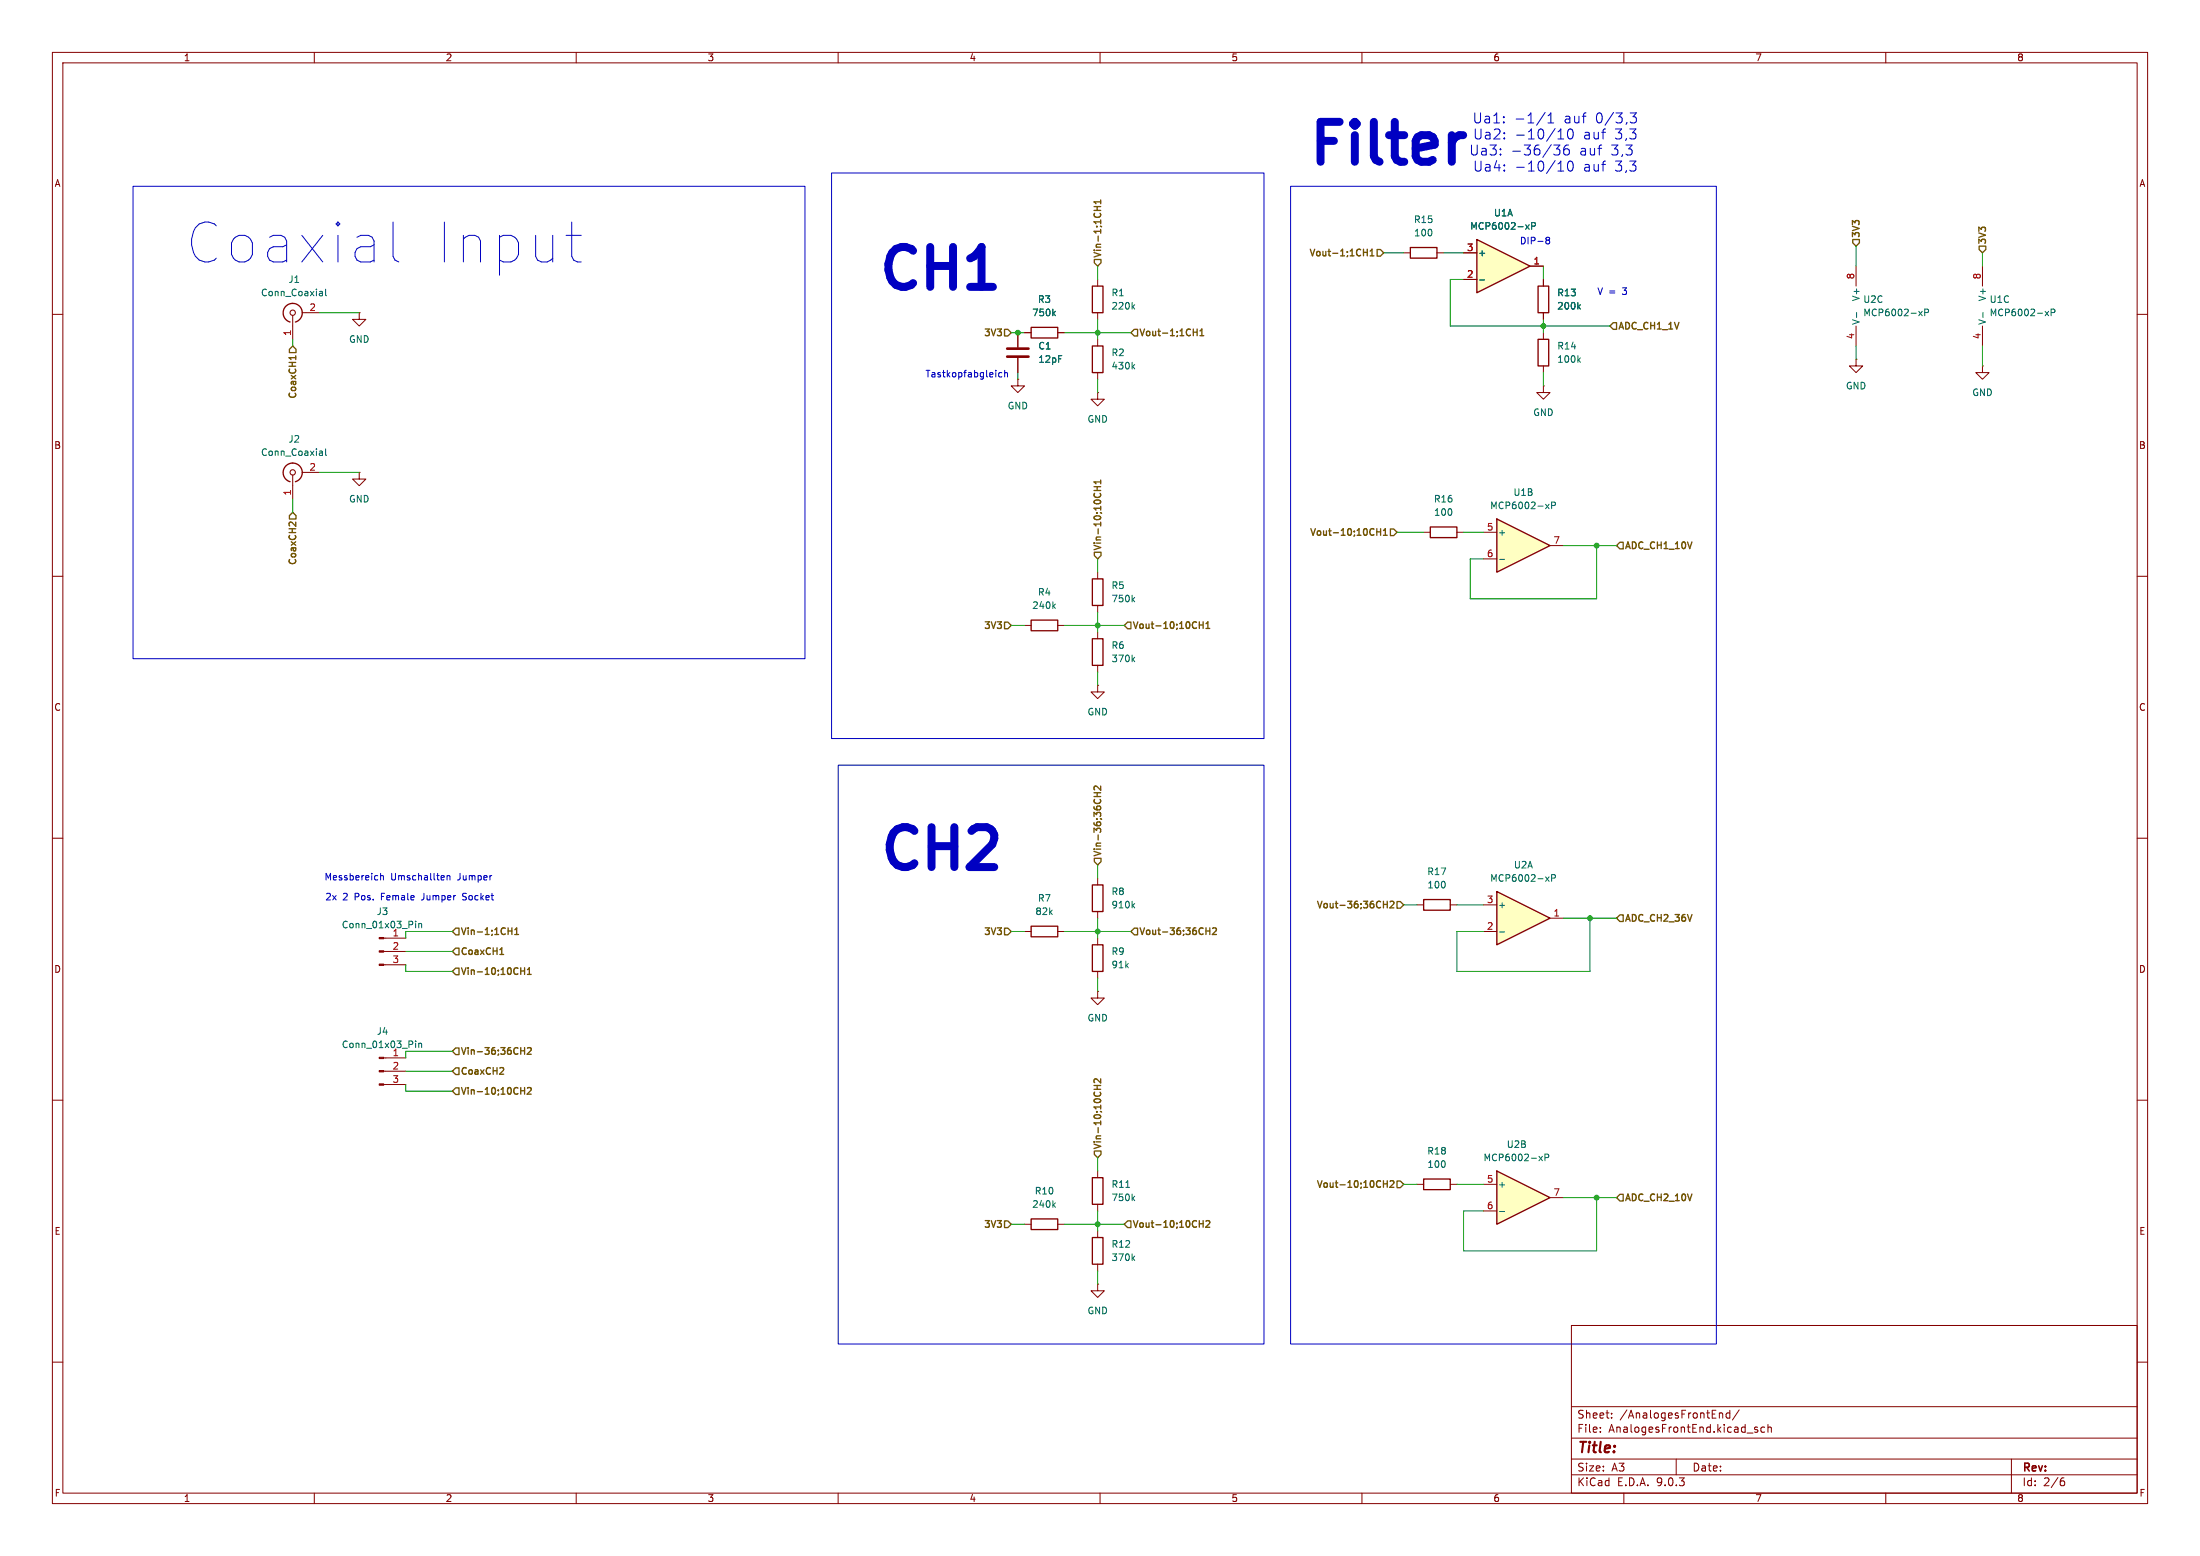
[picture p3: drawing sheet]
<svg xmlns="http://www.w3.org/2000/svg" width="420mm" height="297mm" viewBox="0 0 420 297" stroke-linecap="round" stroke-linejoin="round" font-family="sans-serif">
<g fill="none" stroke="#840000" stroke-width=".19">
<path d="M10 10h400v277h-400zM12 12h396v273h-396zM60 10v2M110 10v2M160 10v2M210 10v2M260 10v2M310 10v2M360 10v2M354.3 50.8v3.8M10 60h2M354.3 62.2v3.8"/>
<path d="M408 60h2M10 110h2M408 110h2M10 160h2M408 160h2M209.5 179.1v1.2M209.5 185.4v1.3M10 210h2M408 210h2M195.6 233.7h1.2M201.9 233.7h1.3M209.5 245.1v1.3h1.3l-1.3 1.2-1.2-1.2h1.2"/>
<path d="M209.5 245.1h.1M300 253h108v32h-108zM10 260h2M300 278.5h108M300 274.5h108M300 268.5h108M305.5 273.2v.2M305.5 272.5v.1M307.7 270.5v.2M307.7 269.8v.1M320 278.5v3M328.4 269.7h.3l.2 .2v.8"/>
<path d="M330.2 269.8l-.4-.1-.3 .3 .2 .6h.5M330.2 269.2v1.5M332 269.1l-1.3 1.9M335.5 272.5l-.3-.1-.3 .2 .1 .2 .5 .2v.3h-.6M336.9 272.5l-.5-.1-.2 .3 .1 .6h.6M337.5 272.5l.2-.1 .4 .1 .1 .9M337.5 271.9v1.5M384 278.5v6.5M408 260h2M60 285v2M110 285v2M160 285v2"/>
<path d="M210 285v2M260 285v2M300 281.5h108M310 285v2M360 285v2M393.6 282.7h.4l.2 .2-.1 .5-.5 .2M394 282.1l-.4 .1"/>
</g>
<path d="M208.5 180.3h2.1v5.1h-2.1zM196.8 232.7h5.1v2h-5.1z" fill="none" stroke="#840000" stroke-width=".25"/>
<path d="M354.4 59.6v1M366.3 59.4l.7 .9M367 59.4l-.7 .9M367.4 59.7l.6-.1 .2-.2-.1-.3-.7-.1v1.3M201.1 230l.4 .4M201.5 229.6l-.5 .5" fill="none" stroke="#006464" stroke-width=".19"/>
<path d="M285.7 223.5l10.2 5.1-10.2 5.1z" fill="#ffffc2"/>
<path d="M293.6 54.6h2.1v5.1h-2.1zM293.6 64.8h2.1v5.1h-2.1zM208.5 168.9h2.1v5.1h-2.1zM208.5 224.8h2.1v5.1h-2.1zM271.8 225h5.1v2.1h-5.1zM285.7 223.5l10.2 5.1-10.2 5.1z" fill="none" stroke="#840000" stroke-width=".25"/>
<g fill="none" stroke="#840000" stroke-width=".19">
<path d="M294.6 53.3v1.3M294.6 59.7v1.3M294.6 73.7v1.2h1.3l-1.3 1.3-1.2-1.3h1.2M294.6 73.7h.1M294.6 63.5v1.3M294.6 69.9v1.2M354.3 68.6v1.3h1.3l-1.3 1.2-1.2-1.2h1.2M354.3 68.6h.1M73.3 179.1h4.2M209.5 167.6v1.3M209.5 174v1.3M73.3 181.6h4.2"/>
<path d="M73.3 184.2h4.2M209.5 223.5v1.3M209.5 229.9v1.2M270.5 226.1h1.3M276.9 226.1h1.2M283.2 226.1h2.5M283.2 231.1h2.5M295.9 228.6h2.5"/>
</g>
<g fill="none" stroke="#006464" stroke-width=".19">
<path d="M301.3 58.5l.4 .5M301.7 58.2l-.5 .4M301.3 68.7l.4 .5M301.7 68.3l-.5 .5M79.3 175.8v.2M79.3 176.3v.8M79.9 176.3v.8M79.9 176.4l.2-.1h.3l.1 .8M216.3 172.8l.3 .5M216.6 172.5l-.5 .4M214.9 226.6h.7M216.3 228.7l.3 .5"/>
<path d="M216.6 228.3l-.5 .5M286.3 231.2h.9M293.8 220.7l.7 .9M294.5 220.7l-.7 .9M294.9 221l.6-.1 .2-.2-.1-.3-.7-.1v1.3"/>
</g>
<g fill="#840000" stroke="#840000" stroke-width=".19">
<path d="M72.4 178.9h.9v.3h-.9z"/>
<path d="M72.4 181.5h.9v.2h-.9z"/>
<path d="M72.4 184h.9v.3h-.9z"/>
</g>
<path d="M281.9 45.7l10.2 5.1-10.2 5.1z" fill="#ffffc2"/>
<path d="M281.9 45.7l10.2 5.1-10.2 5.1z" fill="none" stroke="#840000" stroke-width=".25"/>
<path d="M279.4 48.3h2.5M279.4 53.3h2.5M292.1 50.8h2.5M73.3 201.9h4.2M73.3 204.5h4.2M73.3 207h4.2" fill="none" stroke="#840000" stroke-width=".19"/>
<path d="M282.5 53.4h.9M291.3 42.9l.6 .9M291.9 42.9l-.6 .9M292.4 43.2l.6-.1 .1-.2v-.3l-.7-.1v1.3M79.3 198.7v.1M79.3 199.1v.9M79.9 199.1v.9M79.9 199.2l.2-.1 .3 .1 .1 .8" fill="none" stroke="#006464" stroke-width=".19"/>
<g fill="#840000" stroke="#840000" stroke-width=".19">
<path d="M72.4 201.8h.9v.3h-.9z"/>
<path d="M72.4 204.3h.9v.3h-.9z"/>
<path d="M72.4 206.9h.9v.2h-.9z"/>
</g>
<path d="M285.7 170.2l10.2 5.1-10.2 5z" fill="#ffffc2"/>
<path d="M271.8 171.7h5.1v2h-5.1zM285.7 170.2l10.2 5.1-10.2 5z" fill="none" stroke="#840000" stroke-width=".25"/>
<path d="M270.5 172.7h1.3M276.9 172.7h1.2M283.2 172.7h2.5M283.2 177.8h2.5M295.9 175.3h2.5" fill="none" stroke="#840000" stroke-width=".19"/>
<path d="M286.3 177.9h.9M295.1 167.4l.6 .8M295.7 167.4l-.6 .8M296.2 167.6h.6l.1-.2v-.3l-.7-.2v1.3" fill="none" stroke="#006464" stroke-width=".19"/>
<path d="M285.7 99.1l10.2 5-10.2 5.1z" fill="#ffffc2"/>
<g fill="none" stroke="#840000" stroke-width=".25">
<path d="M208.5 54.6h2.1v5.1h-2.1zM269.2 47.2h5.1v2.1h-5.1zM56.4 61.5a1.81 1.81 0 0 0 1-2.8 1.81 1.81 0 0 0-3 0 1.81 1.81 0 0 0 1 2.8M196.8 62.5h5.1v2h-5.1zM208.5 66h2.1v5.1h-2.1zM56.4 91.9a1.81 1.81 0 0 0 1-2.7 1.81 1.81 0 0 0-3 0 1.81 1.81 0 0 0 1 2.7M285.7 99.1l10.2 5-10.2 5.1zM196.8 118.4h5.1v2h-5.1zM208.5 110.5h2.1v5.1h-2.1zM273 100.6h5.1v2h-5.1zM208.5 121.9h2.1v5.1h-2.1zM196.8 176.8h5.1v2h-5.1z"/>
<path d="M208.5 236.2h2.1v5.1h-2.1z"/>
</g>
<g fill="none" stroke="#840000" stroke-width=".19">
<path d="M57.7 59.7h3.3M68.6 59.7v1.3h1.2l-1.2 1.2-1.3-1.2h1.3M68.6 59.7h.1M209.5 53.3v1.3M209.5 59.7v1.3M268 48.3h1.2M274.3 48.3h1.3M279.4 48.3h2.5M279.4 53.3h2.5M292.1 50.8h2.5M294.6 53.3v1.3M294.6 59.7v1.3"/>
<path d="M378.5 50.8v3.8M55.9 60.2v4.6M194.3 72.4v1.3h1.3l-1.3 1.2-1.3-1.2h1.3M194.3 72.4h.1M194.3 63.5v2.8M194.3 68.3v2.8M195.6 63.5h1.2M201.9 63.5h1.3M209.5 74.9v1.3h1.3l-1.3 1.3-1.2-1.3h1.2M209.5 74.9h.1M209.5 64.8v1.2M209.5 71.1v1.3"/>
<path d="M378.5 69.9v1.2h1.2l-1.2 1.3-1.3-1.3h1.3M378.5 69.9h.1M378.5 62.2v3.8M55.9 90.7v4.6M57.7 90.2h3.3M68.6 90.2v1.2h1.2l-1.2 1.3-1.3-1.3h1.3M68.6 90.2h.1M195.6 119.4h1.2M201.9 119.4h1.3M209.5 109.2v1.3M209.5 115.6v1.2M271.8 101.6h1.2"/>
<path d="M278.1 101.6h1.3M283.2 101.6h2.5M283.2 106.7h2.5M295.9 104.1h2.5M209.5 130.8v1.3h1.3l-1.3 1.3-1.2-1.3h1.2M209.5 130.8h.1M209.5 120.7v1.2M209.5 127v1.3M195.6 177.8h1.2M201.9 177.8h1.3M209.5 189.2v1.3h1.3l-1.3 1.3-1.2-1.3h1.2M209.5 189.2h.1"/>
<path d="M209.5 234.9v1.3M209.5 241.3v1.3"/>
</g>
<g fill="none" stroke="#006464" stroke-width=".19">
<path d="M61.1 55.6l.5 .2v.7M61.6 56.4l-.5 .1M61.6 55.9l-.5 .1M62.2 55.2v1.1l.1 .2M201.1 59.8l.4 .5M201.5 59.4l-.5 .5M216.3 58.5l.3 .5M216.6 58.2l-.5 .4M282.5 53.4h.9M291.3 42.9l.6 .9M291.9 42.9l-.6 .9M292.4 43.2l.6-.1 .1-.2v-.3l-.7-.1v1.3"/>
<path d="M301.3 58.5l.4 .5M301.7 58.2l-.5 .4M378.6 59.6v1M390.4 59.4l.7 .9M391.1 59.4l-.7 .9M391.6 59.7l.6-.1 .1-.2-.1-.3-.6-.1v1.3M216.3 69.9l.3 .5M216.6 69.6l-.5 .5M61.1 86.1l.5 .2v.6M61.6 86.9h-.5M61.6 86.4l-.5 .1M62.2 85.7v1.1l.1 .1"/>
<path d="M295.1 96.3l.6 .8M295.7 96.3l-.6 .8M296.2 96.5l.6-.1 .1-.1v-.3l-.7-.2v1.3M201.1 115.7l.4 .4M201.5 115.3l-.5 .5M216.3 114.4l.3 .5M216.6 114l-.5 .5M286.3 106.8h.9M216.3 125.8l.3 .5M216.6 125.5l-.5 .4M216.6 239.8l-.5 .4M216.3 240.1l.3 .5"/>
</g>
<g fill="none" stroke="#840000" stroke-width=".2">
<circle cx="55.9" cy="59.7" r=".51"/>
<circle cx="55.9" cy="90.2" r=".51"/>
</g>
<path d="M192.3 66.5h4M192.3 68.1h4" fill="none" stroke="#840000" stroke-width=".51"/>
<g fill="none" stroke="#725600" stroke-width=".25">
<path d="M208.9 39.4h1.2M209.5 39.4v.8M210.1 38.2v.7M210.1 38.5h-1.2l.3 .4M208.9 49.5h1.3v.7l-.7 .6-.6-.6zM260.3 48.2h.7M261 47.6v1.2M261.6 48.8h.7M261.6 47.9l.3-.3v1.2M262.9 47.6h.6l.7 .7-.7 .6h-.6zM353.7 45.7h1.3v.7l-.7 .6-.6-.6zM377.8 47h1.3v.6l-.6 .7-.7-.7z"/>
<path d="M55.9 66l.6 .7v.6h-1.3v-.6zM56.5 67.9v.7M191.8 62.9h.6l.6 .6-.6 .6h-.6zM216.5 62.9h.7v1.2h-.7l-.6-.6zM227.8 63.4h.7M228.5 62.8v1.3M229.1 64.1h.7M229.1 63.2l.3-.4v1.3M308 61.6h.6v1.3h-.6l-.7-.7zM55.9 97.8l.6 .6v.7h-1.3v-.7zM56.5 99.7v.7l-.8-.7h-.3l-.2 .1M208.9 92.9h1.2"/>
<path d="M209.5 92.9v.7M210.1 91.6v.8M210.1 92h-1.2l.3 .4M191.8 118.7h.6l.6 .7-.6 .6h-.6zM208.9 105.4h1.3v.6l-.7 .7-.6-.7zM215.3 118.7h.6v1.3h-.6l-.7-.6zM229 119.3h.7M229.7 118.7v1.3M230.2 120h.8M230.2 119l.4-.3v1.3M262.8 100.9v1.3M262.8 101.5h.8"/>
<path d="M263.6 100.9v1.3M264.1 102.2h.7M264.1 101.3l.4-.4v1.3M265.4 101h.7l.6 .6-.6 .6h-.7zM309.2 103.5h.7v1.3h-.7l-.6-.7zM208.9 151.3h1.2M209.5 151.3v.7M210.1 150v.8l-.9-.8-.3 .3 .1 .5M87 177.2h.6v1.2h-.6l-.6-.6zM97 177.7h.7M97.7 177.1v1.3M98.3 178.4h.7"/>
<path d="M98.3 177.5l.3-.4v1.3M191.8 177.2h.6l.6 .6-.6 .6h-.6zM208.9 163.8h1.3v.7l-.7 .6-.6-.6zM215.9 177.8l.6-.6h.7v1.2h-.7zM230.2 177.7h.8M231 177.1v1.3M231.5 177.2l.5-.1 .2 .4-.8 .9h.8M264.1 172.6h.7M264.8 172v1.3M265.4 172.1l.5-.1 .2 .4-.8 .9h.8M266.7 172.1h.6l.7 .6-.7 .7h-.6zM309.2 174.6h.7v1.3h-.7l-.6-.6z"/>
<path d="M87 181h.6v1.2h-.6l-.6-.6zM87 184.8h.6v1.3h-.6l-.6-.7zM95.4 182.2h.8M99.4 185.3h.7M100.1 184.7v1.3M100.1 200v1.2M100.7 186h.7M100.7 185.1l.4-.4v1.3M87 203.8h.6v1.3h-.6l-.6-.6zM87 207.6h.6v1.3h-.6l-.6-.6zM87 200h.6v1.3h-.6l-.6-.6zM99.4 208.2h.7"/>
<path d="M99.4 200.6h.7M100.1 207.6v1.3M100.7 207.7l.5-.1 .2 .3-.8 1h.8M100.7 200.1l.5-.1 .2 .3-.8 .9h.8M208.9 207.2h1.2M208.9 219.7h1.3v.6l-.7 .7-.6-.7zM209.5 207.2v.7M210.1 205.9v.8l-.9-.8-.3 .3 .1 .5M191.8 233h.6l.6 .7-.6 .6h-.6zM215.3 233h.6v1.3h-.6l-.7-.6zM229 233.6h.7M229.7 233v1.3"/>
<path d="M230.2 233.1l.5-.1 .3 .3-.8 1h.8M264.1 226h.7M264.8 225.4v1.2M265.4 225.5l.5-.1 .2 .3-.8 .9h.8M266.7 225.4h.6l.7 .7-.7 .6h-.6zM309.2 228h.7v1.2h-.7l-.6-.6z"/>
</g>
<g fill="none" stroke="#009600" stroke-width=".19">
<path d="M61 59.7h7.6M209.5 50.8v2.5M264.2 48.3h3.8M275.6 48.3h3.8M279.4 53.3h-2.5v8.9h30.4M294.6 50.8v2.5M354.3 47v3.8M378.5 48.3v2.5M55.9 64.8v1.2M193 63.5h2.6M194.3 71.1v1.3M203.2 63.5h12.7"/>
<path d="M209.5 61v3.8M209.5 72.4v2.5M294.6 61v2.5M294.6 71.1v2.6M354.3 66v2.6M378.5 66v3.9M55.9 95.3v2.5M61 90.2h7.6M193 119.4h2.6M203.2 119.4h11.4M209.5 106.7v2.5M209.5 116.8v3.9"/>
<path d="M266.7 101.6h5.1M279.4 101.6h3.8M298.4 104.1h10.2M304.8 104.1v10.2h-24.1v-7.6h2.5M209.5 128.3v2.5M86.4 177.8h-8.9v1.3M193 177.8h2.6M203.2 177.8h12.7M209.5 165.1v2.5M209.5 175.3v3.8M268 172.7h2.5M278.1 172.7h5.1"/>
<path d="M298.4 175.3h10.2M303.5 175.3v10.1h-25.4v-7.6h5.1M77.5 184.2v1.2h8.9M77.5 181.6h8.9M209.5 186.7v2.5M77.5 207v1.3h8.9M77.5 204.5h8.9M86.4 200.7h-8.9v1.2M193 233.7h2.6M203.2 233.7h11.4M209.5 221v2.5M209.5 231.1v3.8"/>
<path d="M268 226.1h2.5M278.1 226.1h5.1M298.4 228.6h10.2M304.8 228.6v10.2h-25.4v-7.7h3.8M209.5 242.6v2.5"/>
</g>
<path d="M279.3 25.8h-.7l-.7 .4" fill="none" stroke="#0000c2" stroke-width="1.5"/>
<g fill="none" stroke="#0000c2" stroke-width=".19">
<path d="M25.4 35.6h128.3v90.1h-128.3zM158.7 33h82.6v108h-82.6zM246.4 35.6h81.3v220.9h-81.3zM295 21.5l-1.7 2.4M295.5 23.5h1.1M295.5 22.1l.6-.6v2M296.6 27.7h1.2l-.6 .7a.52 .52 0 0 1 .6 .4v.4l-.2 .3h-.9M297.4 26.5h1.1M297.4 25.2l.6-.6v1.9M297.4 31.3l.6-.5v1.9M297.4 32.7h1.1M299.4 30.9l.5-.1a1.19 1.19 0 0 1 0 1.9h-.2a1.16 1.16 0 0 1-.3-1.8z"/>
<path d="M299.4 27.7a.75 .75 0 0 0-.9 .8v.7l.2 .3 .5 .1 .3-.2 .1-.6-.2-.3-.5-.1-.4 .4M299.5 24.7a1.27 1.27 0 0 0 .2 1.8h.2a1.27 1.27 0 0 0 .2-1.8M311.2 21.5h1.2l-.6 .8a.52 .52 0 0 1 .6 .3v.5l-.2 .3h-.9M75 42.4v6.5l.4 .7 .7 .4M108.1 44.9h2.9M109.5 49.6l.7 .4h.8M295.1 45.6l.3 .2M295.1 45.5l.3-.2h.3l.1 .3-.2 .2M295.4 45.8h.2M295.4 45.8l-.3 .3M295.6 45.8l.2 .3v.3l-.4 .2-.3-.3M191.2 71.2l-.3-.1-.3 .3 .2 .5h.4"/>
<path d="M191.8 71.2l.2-.1 .3 .1v.8M191.8 70.7v1.3M160 146.1h81.3v110.4h-81.3zM72.7 166.7v1.3M72.7 167.2l.1-.1 .3 .1 .1 .8M84.8 167.2v.2l-.6 .1M85.4 167.2l.1-.1 .3 .1 .1 .8M85.4 167.1v.9M88.3 171.7l.2 .1M88.5 170.5l-.2 .3 .2 .3"/>
</g>
<g fill="#009600" stroke="#009600" stroke-width=".19">
<circle cx="294.6" cy="62.2" r=".46"/>
<circle cx="304.8" cy="104.1" r=".46"/>
<circle cx="209.5" cy="177.8" r=".46"/>
<circle cx="303.5" cy="175.3" r=".46"/>
<circle cx="209.5" cy="233.7" r=".46"/>
<circle cx="209.5" cy="119.4" r=".46"/>
<circle cx="209.5" cy="63.5" r=".46"/>
<circle cx="194.3" cy="63.5" r=".46"/>
<circle cx="304.8" cy="228.6" r=".46"/>
</g>
<g font-size="10.6" fill="#0000c2">
<text x="248.8" y="33.5">Filter</text>
<text x="35.7" y="50.5">Coaxial</text>
<text x="82.5" y="50.5">Input</text>
<text x="166.6" y="57.4">CH1</text>
<text x="166.9" y="168.2">CH2</text>
</g>
<text font-size="2.8" fill="#840000" x="301" y="277.9">Title:</text>
<g font-size="2.7" fill="#0000c2">
<text x="281.1" y="23.8">Ua1:</text>
<text x="289" y="23.8">-1/1</text>
<text x="298.5" y="23.8">auf</text>
<text x="304.6" y="23.8">0/3,3</text>
<text x="280.4" y="29.9">Ua3:</text>
<text x="281.1" y="26.8">Ua2:</text>
<text x="288.4" y="29.9">-36/36</text>
<text x="289.1" y="26.8">-10/10</text>
<text x="301.5" y="29.9">auf</text>
<text x="302.3" y="26.8">auf</text>
<text x="307.6" y="29.9">3,3</text>
<text x="308.3" y="26.8">3,3</text>
<text x="281.1" y="33">Ua4:</text>
<text x="289.1" y="33">-10/10</text>
<text x="302.3" y="33">auf</text>
<text x="308.3" y="33">3,3</text>
</g>
<g font-size="2.1" fill="#840000">
<text x="301" y="273.7">File:</text>
<text x="301" y="271">Sheet:</text>
<text x="307.1" y="273.7">AnalogesFrontEnd.kicad_sch</text>
<text x="309.2" y="271">/AnalogesFrontEnd/</text>
<text x="301" y="281.1">Size:</text>
<text x="307.6" y="281.1">A3</text>
<text x="323" y="281.1">Date:</text>
<text x="386" y="281.3">Rev:</text>
<text x="301" y="283.9">KiCad</text>
<text x="308.7" y="283.9">E.D.A.</text>
<text x="316.3" y="283.9">9.0.3</text>
<text x="386" y="283.9">Id:</text>
<text x="390.1" y="283.9">2/6</text>
</g>
<g font-size="1.8" fill="#840000">
<text x="35" y="11.9">1</text>
<text x="85" y="11.9">2</text>
<text x="135" y="11.9">3</text>
<text x="185" y="11.9">4</text>
<text x="235" y="11.9">5</text>
<text x="285" y="11.9">6</text>
<text x="335" y="11.9">7</text>
<text x="385" y="11.9">8</text>
<text x="10.3" y="35.9">A</text>
<text x="408.3" y="35.9">A</text>
<text x="10.3" y="85.9">B</text>
<text x="408.2" y="85.9">B</text>
<text x="10.3" y="135.9">C</text>
<text x="408.2" y="135.9">C</text>
<text x="10.3" y="185.9">D</text>
<text x="408.2" y="185.9">D</text>
<text x="10.3" y="235.9">E</text>
<text x="408.3" y="235.9">E</text>
<text x="10.3" y="285.9">F</text>
<text x="35" y="286.9">1</text>
<text x="85" y="286.9">2</text>
<text x="135" y="286.9">3</text>
<text x="185" y="286.9">4</text>
<text x="235" y="286.9">5</text>
<text x="285" y="286.9">6</text>
<text x="335" y="286.9">7</text>
<text x="385" y="286.9">8</text>
<text x="408.3" y="285.9">F</text>
</g>
<g font-size="1.8" fill="#006464">
<text x="285.1" y="41.5">U1A</text>
<text x="269.8" y="42.8">R15</text>
<text x="269.9" y="45.3">100</text>
<text x="280.6" y="44">MCP6002-xP</text>
<text x="282.1" y="49.1">+</text>
<text x="49.7" y="56.7">Conn_Coaxial</text>
<text x="55" y="54.2">J1</text>
<text x="198" y="58">R3</text>
<text x="212.1" y="56.7">R1</text>
<text x="212.1" y="59.3">220k</text>
<text x="297.2" y="56.7">R13</text>
<text x="297.2" y="59.3">200k</text>
<text x="355.2" y="57.6" transform="rotate(-90 355.2 57.6)">V+</text>
<text x="355.6" y="58">U2C</text>
<text x="379.3" y="57.6" transform="rotate(-90 379.3 57.6)">V+</text>
<text x="379.7" y="58">U1C</text>
<text x="66.5" y="65.6">GND</text>
<text x="197" y="60.6">750k</text>
<text x="355.2" y="62.1" transform="rotate(-90 355.2 62.1)">V-</text>
<text x="355.6" y="60.6">MCP6002-xP</text>
<text x="379.3" y="62.1" transform="rotate(-90 379.3 62.1)">V-</text>
<text x="379.7" y="60.6">MCP6002-xP</text>
<text x="198.1" y="66.9">C1</text>
<text x="198.1" y="69.4">12pF</text>
<text x="212.1" y="68.2">R2</text>
<text x="212.1" y="70.7">430k</text>
<text x="297.2" y="66.9">R14</text>
<text x="297.2" y="69.4">100k</text>
<text x="352.3" y="74.5">GND</text>
<text x="376.4" y="75.8">GND</text>
<text x="192.3" y="78.3">GND</text>
<text x="207.5" y="80.9">GND</text>
<text x="292.6" y="79.6">GND</text>
<text x="49.7" y="87.2">Conn_Coaxial</text>
<text x="55" y="84.7">J2</text>
<text x="288.8" y="94.8">U1B</text>
<text x="66.5" y="96.1">GND</text>
<text x="273.6" y="96.1">R16</text>
<text x="273.7" y="98.7">100</text>
<text x="284.4" y="97.4">MCP6002-xP</text>
<text x="285.9" y="102.5">+</text>
<text x="198" y="113.9">R4</text>
<text x="212.1" y="112.6">R5</text>
<text x="197" y="116.4">240k</text>
<text x="212.1" y="115.2">750k</text>
<text x="212.1" y="124.1">R6</text>
<text x="212.1" y="126.6">370k</text>
<text x="207.5" y="136.8">GND</text>
<text x="272.4" y="167.2">R17</text>
<text x="288.9" y="166">U2A</text>
<text x="198" y="172.3">R7</text>
<text x="212.1" y="171">R8</text>
<text x="212.1" y="173.6">910k</text>
<text x="272.4" y="169.8">100</text>
<text x="284.4" y="168.5">MCP6002-xP</text>
<text x="285.9" y="173.6">+</text>
<text x="65.2" y="177.4">Conn_01x03_Pin</text>
<text x="71.8" y="174.9">J3</text>
<text x="74.9" y="178.8">1</text>
<text x="197.6" y="174.9">82k</text>
<text x="212.1" y="182.5">R9</text>
<text x="212.1" y="185">91k</text>
<text x="71.8" y="197.7">J4</text>
<text x="207.5" y="195.2">GND</text>
<text x="65.2" y="200.3">Conn_01x03_Pin</text>
<text x="74.9" y="201.7">1</text>
<text x="272.4" y="220.6">R18</text>
<text x="283.1" y="221.8">MCP6002-xP</text>
<text x="287.6" y="219.3">U2B</text>
<text x="212.1" y="226.9">R11</text>
<text x="272.4" y="223.1">100</text>
<text x="285.9" y="226.9">+</text>
<text x="197" y="230.7">240k</text>
<text x="197.4" y="228.2">R10</text>
<text x="212.1" y="229.5">750k</text>
<text x="212.1" y="238.4">R12</text>
<text x="212.1" y="240.9">370k</text>
<text x="207.5" y="251.1">GND</text>
</g>
<g font-size="1.8" fill="#0000c2">
<text x="290.1" y="46.8">DIP-8</text>
<text x="304.8" y="56.5">V =</text>
<text x="309.8" y="56.5">3</text>
<text x="176.6" y="72.2">Tastkopfabgleich</text>
<text x="61.9" y="168.3">Messbereich</text>
<text x="62" y="172.1">2x</text>
<text x="65.4" y="172.1">2</text>
<text x="67.8" y="172.1">Pos.</text>
<text x="73" y="172.1">Female</text>
<text x="74.6" y="168.3">Umschallten</text>
<text x="81" y="172.1">Jumper</text>
<text x="87.5" y="168.3">Jumper</text>
<text x="89" y="172.1">Socket</text>
</g>
<g font-size="1.8" fill="#725600">
<text x="355.3" y="45.5" transform="rotate(-90 355.3 45.5)">3V3</text>
<text x="379.5" y="46.8" transform="rotate(-90 379.5 46.8)">3V3</text>
<text x="210.6" y="49.3" transform="rotate(-90 210.6 49.3)">Vin-1;1CH1</text>
<text x="249.7" y="49.3">Vout-1;1CH1</text>
<text x="187.6" y="64.5">3V3</text>
<text x="217.4" y="64.5">Vout-1;1CH1</text>
<text x="308.8" y="63.2">ADC_CH1_1V</text>
<text x="56.9" y="76.4" transform="rotate(-90 56.9 76.4)">CoaxCH1</text>
<text x="210.6" y="105.2" transform="rotate(-90 210.6 105.2)">Vin-10;10CH1</text>
<text x="249.8" y="102.6">Vout-10;10CH1</text>
<text x="310.1" y="105.2">ADC_CH1_10V</text>
<text x="56.9" y="108.2" transform="rotate(-90 56.9 108.2)">CoaxCH2</text>
<text x="187.6" y="120.4">3V3</text>
<text x="216.1" y="120.4">Vout-10;10CH1</text>
<text x="210.6" y="163.6" transform="rotate(-90 210.6 163.6)">Vin-36;36CH2</text>
<text x="251.1" y="173.7">Vout-36;36CH2</text>
<text x="87.8" y="178.8">Vin-1;1CH1</text>
<text x="187.6" y="178.8">3V3</text>
<text x="217.4" y="178.8">Vout-36;36CH2</text>
<text x="310.1" y="176.3">ADC_CH2_36V</text>
<text x="87.8" y="182.6">CoaxCH1</text>
<text x="87.8" y="186.4">Vin-10;10CH1</text>
<text x="87.8" y="201.7">Vin-36;36CH2</text>
<text x="87.8" y="205.5">CoaxCH2</text>
<text x="87.8" y="209.3">Vin-10;10CH2</text>
<text x="210.6" y="219.5" transform="rotate(-90 210.6 219.5)">Vin-10;10CH2</text>
<text x="251.1" y="227.1">Vout-10;10CH2</text>
<text x="310.1" y="229.6">ADC_CH2_10V</text>
<text x="187.6" y="234.7">3V3</text>
<text x="216.1" y="234.7">Vout-10;10CH2</text>
</g>
<g font-size="1.8" fill="#a90000">
<text x="280" y="48">3</text>
<text x="280" y="53.1">2</text>
<text x="292.7" y="50.5">1</text>
<text x="354.1" y="53.4" transform="rotate(-90 354.1 53.4)">8</text>
<text x="378.2" y="53.4" transform="rotate(-90 378.2 53.4)">8</text>
<text x="59" y="59.4">2</text>
<text x="55.6" y="64.2" transform="rotate(-90 55.6 64.2)">1</text>
<text x="354.1" y="64.8" transform="rotate(-90 354.1 64.8)">4</text>
<text x="378.2" y="64.8" transform="rotate(-90 378.2 64.8)">4</text>
<text x="59" y="89.9">2</text>
<text x="55.6" y="94.7" transform="rotate(-90 55.6 94.7)">1</text>
<text x="283.8" y="101.3">5</text>
<text x="283.8" y="106.4">6</text>
<text x="296.5" y="103.9">7</text>
<text x="283.8" y="172.5">3</text>
<text x="283.8" y="177.5">2</text>
<text x="296.5" y="175">1</text>
<text x="74.9" y="181.4">2</text>
<text x="74.9" y="183.9">3</text>
<text x="74.9" y="204.2">2</text>
<text x="74.9" y="206.8">3</text>
<text x="283.8" y="225.8">5</text>
<text x="283.8" y="230.9">6</text>
<text x="296.5" y="228.3">7</text>
</g>
</svg>
